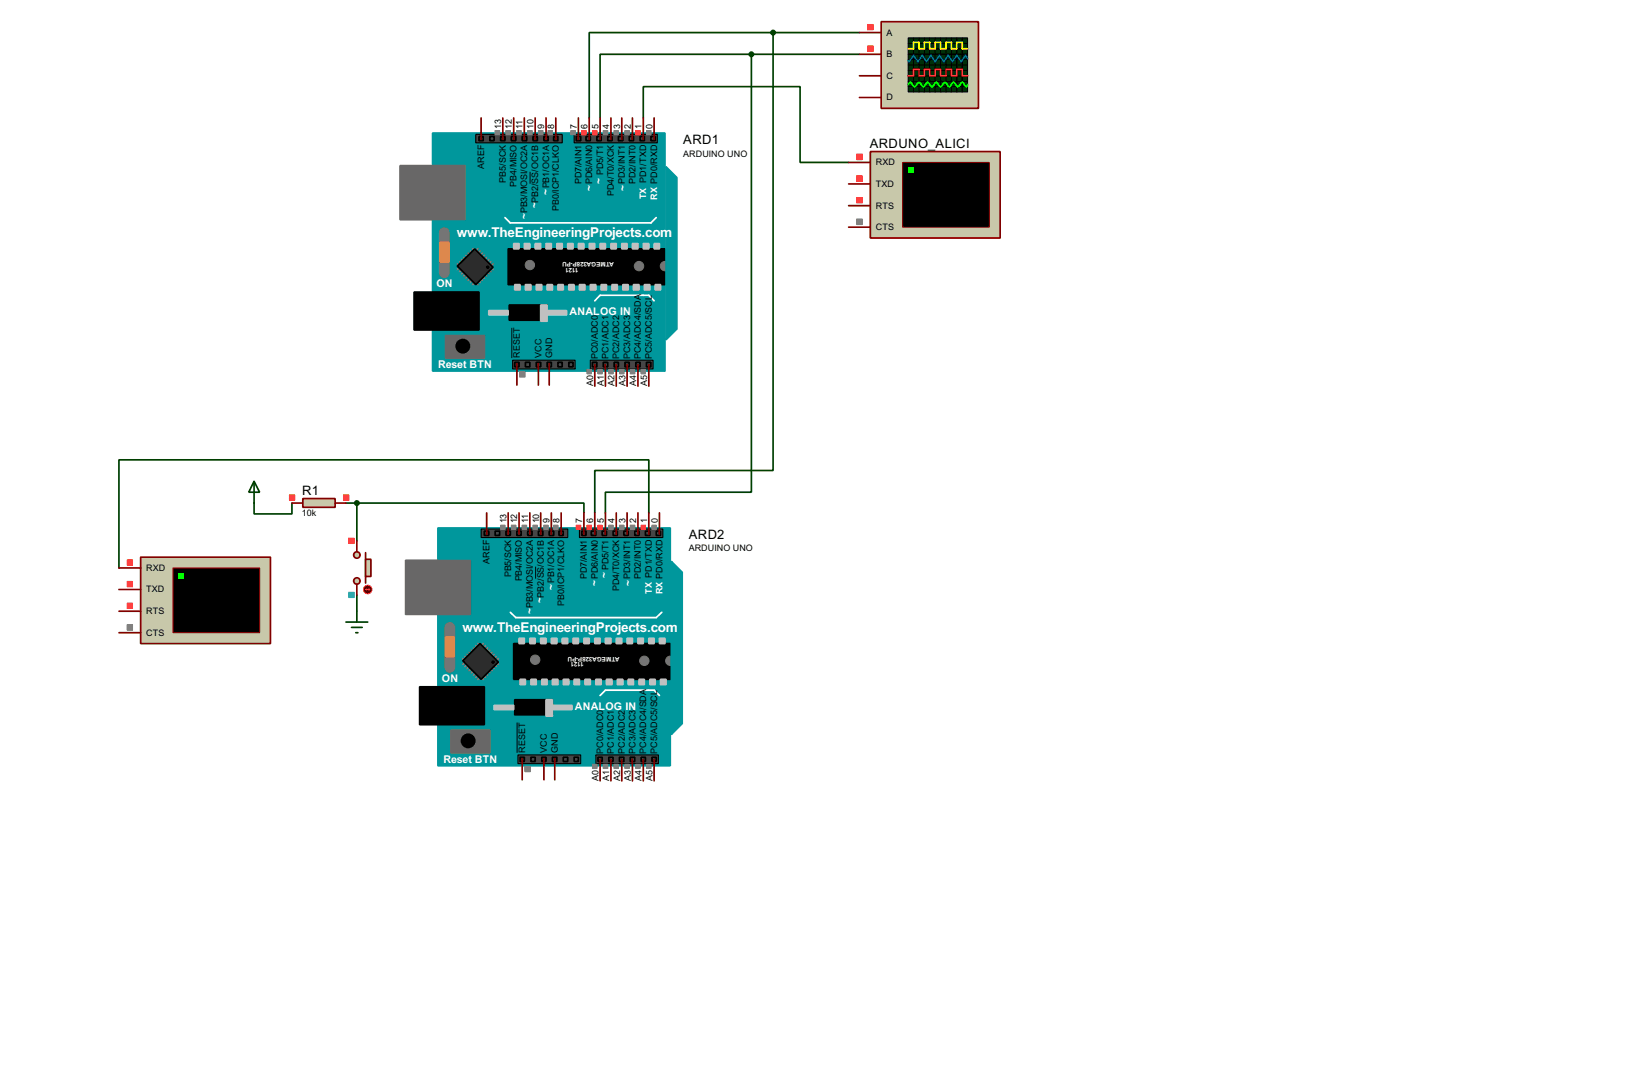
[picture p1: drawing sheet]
<svg xmlns="http://www.w3.org/2000/svg" width="383mm" height="256mm" viewBox="0 0 383 256" stroke-linecap="round" stroke-linejoin="round" font-family="sans-serif">
<g fill="none" stroke="#004000" stroke-width=".4">
<path d="M176.6 12.8h-35.6v14.9M176.6 12.8v102.8h-34.3v4.9M176.6 12.8h25.4M181.7 7.7h-43.2v20M181.7 7.7v102.8h-41.9v10M181.7 7.7h20.3M151.2 27.7v-7.3h36.8v17.8h11.4M59.7 118.2v2.5h8.9v-2.5M81.3 118.2h2.6M83.9 118.2h53.3v2.3M83.9 118.2v8.9M83.9 139.8v3.8"/>
<path d="M152.5 120.5v-12.5h-124.5v25.4"/>
</g>
<path d="M101.7 31.3h54.6v55.9h-54.6z" fill="#00979c" stroke="#00979c" stroke-width=".4"/>
<g fill="#686767" stroke="#686767" stroke-width=".4">
<path d="M94 38.9h15.3v12.7h-15.3z"/>
<path d="M104.7 78.8h9.1v5.3h-9.1z"/>
</g>
<path d="M119.4 58.5h36.9v8.4h-36.9zM97.3 68.6h15.3v8.9h-15.3zM119.7 71.7h8.9v3.5h-8.9z" fill="#000" stroke="#000" stroke-width=".4"/>
<path d="M118.7 51.1l1.2 1.3h33.1l1.2-1.3M139.8 70.7l1.2-1.3h11.5l1.2 1.3" fill="none" stroke="#fff" stroke-width=".4"/>
<g fill="#c0c0c0" stroke="#c0c0c0" stroke-width=".4">
<path d="M120.7 57.2h1.3v1.3h-1.3z"/>
<path d="M123.2 57.2h1.3v1.3h-1.3z"/>
<path d="M125.8 57.2h1.3v1.3h-1.3z"/>
<path d="M128.3 57.2h1.3v1.3h-1.3z"/>
<path d="M130.9 57.2h1.2v1.3h-1.2z"/>
<path d="M133.4 57.2h1.3v1.3h-1.3z"/>
<path d="M135.9 57.2h1.3v1.3h-1.3z"/>
<path d="M138.5 57.2h1.3v1.3h-1.3z"/>
<path d="M141 57.2h1.3v1.3h-1.3z"/>
<path d="M143.6 57.2h1.2v1.3h-1.2z"/>
<path d="M146.1 57.2h1.3v1.3h-1.3z"/>
<path d="M148.6 57.2h1.3v1.3h-1.3z"/>
<path d="M151.2 57.2h1.3v1.3h-1.3z"/>
<path d="M153.7 57.2h1.3v1.3h-1.3z"/>
<path d="M121 66.9h1.2v1.2h-1.2z"/>
<path d="M123.5 66.9h1.3v1.2h-1.3z"/>
<path d="M126 66.9h1.3v1.2h-1.3z"/>
<path d="M128.6 66.9h1.2v1.2h-1.2z"/>
<path d="M131.1 66.9h1.3v1.2h-1.3z"/>
<path d="M133.7 66.9h1.2v1.2h-1.2z"/>
<path d="M136.2 66.9h1.3v1.2h-1.3z"/>
<path d="M138.7 66.9h1.3v1.2h-1.3z"/>
<path d="M141.3 66.9h1.2v1.2h-1.2z"/>
<path d="M143.8 66.9h1.3v1.2h-1.3z"/>
<path d="M146.4 66.9h1.2v1.2h-1.2z"/>
<path d="M148.9 66.9h1.3v1.2h-1.3z"/>
<path d="M151.4 66.9h1.3v1.2h-1.3z"/>
<path d="M154 66.9h1.2v1.2h-1.2z"/>
<path d="M127.1 71.7h1.5v3.8h-1.5z"/>
<path d="M114.9 73h4.5v1h-4.5z"/>
<path d="M128.6 73h4.6v1h-4.6z"/>
</g>
<circle cx="108.7" cy="81.3" r="1.55" fill="#000" stroke="#000" stroke-width=".4"/>
<path d="M104.4 54.7v9.4" fill="none" stroke="#757575" stroke-width="2.6"/>
<path d="M103.4 57h2.1v4.5h-2.1z" fill="#ff8000" stroke="#ff8000" stroke-width=".4"/>
<g fill="none" stroke="#808080" stroke-width=".45">
<path d="M109.5 60l.5 .5M110 59.5l.5 .5M110.5 59l.6 .5M111.1 58.5l.5 .5M112.3 58.5l-.5 .5M112.8 59l-.5 .5M113.3 59.5l-.5 .5M113.8 60l-.5 .5M107.5 62l.5 .5M108 62.8l-.5 .5M108 61.5l.5 .5M108.5 63.3l-.5 .5"/>
<path d="M108.5 61l.5 .5M109 63.8l-.5 .5M109 60.5l.5 .5M109.5 64.3l-.5 .5M110 64.8l-.5 .5M110.5 65.3l-.5 .5M111.1 65.8l-.6 .5M111.6 66.3l-.5 .6M111.8 66.3l.5 .6M112.3 65.8l.5 .5M112.8 65.3l.5 .5M113.3 64.8l.5 .5"/>
<path d="M113.8 64.3l.6 .5M114.4 60.5l-.6 .5M114.4 63.8l.5 .5M114.9 61l-.5 .5M114.9 63.3l.5 .5M115.4 61.5l-.5 .5M115.4 62.8l.5 .5M115.9 62l-.5 .5"/>
</g>
<path d="M107.5 62.5l4.1-4 4.3 4.3-4.1 4.1z" fill-rule="evenodd" fill="#2c2c2c" stroke="#000" stroke-width=".4"/>
<circle cx="114.6" cy="62.8" r=".3" fill="#000" stroke="#000" stroke-width=".23"/>
<path d="M111.8 31.6h20.3v2h-20.3z" fill="#464646" stroke="#000" stroke-width=".25"/>
<circle cx="150.1" cy="62.5" r="1.1" fill="#757575" stroke="#757575" stroke-width=".23"/>
<g fill="#464646" stroke="#000" stroke-width=".4">
<path d="M112.6 32.1h1v1h-1z"/>
<path d="M117.7 32.1h1v1h-1z"/>
<path d="M120.2 32.1h1v1h-1z"/>
<path d="M122.7 32.1h1.1v1h-1.1z"/>
<path d="M125.3 32.1h1v1h-1z"/>
<path d="M127.8 32.1h1v1h-1z"/>
<path d="M115.1 32.1h1v1h-1z"/>
<path d="M130.1 32.1h1v1h-1z"/>
</g>
<g fill="#757575" stroke="#757575" stroke-width=".23">
<circle cx="124.5" cy="62.3" r="1.1"/>
<circle cx="156.2" cy="62.5" r="1.1"/>
</g>
<path d="M156.5 39.2l2.6 2.5v35.6l-2.6 2.5z" fill-rule="evenodd" fill="#00979c" stroke="#00979c" stroke-width=".4"/>
<g fill="#464646" stroke="#000" stroke-width=".25">
<path d="M120.5 84.6h14.7v2.1h-14.7z"/>
<path d="M134.9 31.6h19.6v2h-19.6z"/>
<path d="M138.7 84.6h14.8v2.1h-14.8z"/>
</g>
<g fill="#464646" stroke="#000" stroke-width=".4">
<path d="M123.5 85.1h1v1.1h-1z"/>
<path d="M128.6 85.1h1v1.1h-1z"/>
<path d="M133.7 85.1h1v1.1h-1z"/>
<path d="M131.1 85.1h1v1.1h-1z"/>
<path d="M126 85.1h1.1v1.1h-1.1z"/>
<path d="M121 85.1h1v1.1h-1z"/>
<path d="M135.4 32.1h1.1v1h-1.1z"/>
<path d="M137.7 32.1h1v1h-1z"/>
<path d="M140.3 32.1h1v1h-1z"/>
<path d="M142.8 32.1h1v1h-1z"/>
<path d="M145.3 32.1h1.1v1h-1.1z"/>
<path d="M147.9 32.1h1v1h-1z"/>
<path d="M150.4 32.1h1v1h-1z"/>
<path d="M153 32.1h1v1h-1z"/>
<path d="M139.2 85.1h1.1v1.1h-1.1z"/>
<path d="M141.8 85.1h1v1.1h-1z"/>
<path d="M144.3 85.1h1v1.1h-1z"/>
<path d="M146.9 85.1h1v1.1h-1z"/>
<path d="M149.4 85.1h1v1.1h-1z"/>
<path d="M151.9 85.1h1.1v1.1h-1.1z"/>
</g>
<g fill="none" stroke="#800000" stroke-width=".4">
<path d="M113.1 27.7v5.1M118.2 27.7v5.1M120.7 27.7v5.1M123.2 27.7v5.1M125.8 27.7v5.1M128.3 27.7v5.1M130.6 27.7v5.1M135.9 27.7v5.1M138.5 27.7v5.1M141 27.7v5.1M143.6 27.7v5.1M146.1 27.7v5.1"/>
<path d="M148.6 27.7v5.1M151.2 27.7v5.1M153.7 27.7v5.1M121.5 85.4v5.1M126.5 85.4v5.1M129.1 85.4v5.1M139.8 85.7v5M142.3 85.7v5M144.8 85.7v5M147.4 85.7v5M149.9 85.7v5M152.5 85.7v5"/>
</g>
<path d="M124.6 40.4v2.8M120.3 77v7.1" fill="none" stroke="#000" stroke-width=".23"/>
<g fill="none" stroke="#808080" stroke-width=".23">
<path d="M116.4 30.7h1M116.4 30.8h1M116.4 30.9h1M116.4 31h1M116.4 31.1h1M116.4 31.2h1M116.4 31.3h1M116.4 31.4h1M116.4 31.5h1M116.4 31.6h1M116.4 31.7h1M118.9 30.7h1"/>
<path d="M118.9 30.8h1M118.9 30.9h1M118.9 31h1M118.9 31.1h1M118.9 31.2h1M118.9 31.3h1M118.9 31.4h1M118.9 31.5h1M118.9 31.6h1M118.9 31.7h1M121.5 30.7h1M121.5 30.8h1"/>
<path d="M121.5 30.9h1M121.5 31h1M121.5 31.1h1M121.5 31.2h1M121.5 31.3h1M121.5 31.4h1M121.5 31.5h1M121.5 31.6h1M121.5 31.7h1M124 30.7h1M124 30.8h1M124 30.9h1"/>
<path d="M124 31h1M124 31.1h1M124 31.2h1M124 31.3h1M124 31.4h1M124 31.5h1M124 31.6h1M124 31.7h1M126.5 30.7h1.1M126.5 30.8h1.1M126.5 30.9h1.1M126.5 31h1.1"/>
<path d="M126.5 31.1h1.1M126.5 31.2h1.1M126.5 31.3h1.1M126.5 31.4h1.1M126.5 31.5h1.1M126.5 31.6h1.1M126.5 31.7h1.1M128.8 30.7h1M128.8 30.8h1M128.8 30.9h1M128.8 31h1M128.8 31.1h1"/>
<path d="M128.8 31.2h1M128.8 31.3h1M128.8 31.4h1M128.8 31.5h1M128.8 31.6h1M128.8 31.7h1M134.2 30.7h1M134.2 30.8h1M134.2 30.9h1M134.2 31h1M134.2 31.1h1M134.2 31.2h1"/>
<path d="M134.2 31.3h1M134.2 31.4h1M134.2 31.5h1M134.2 31.6h1M134.2 31.7h1M141.8 30.7h1M141.8 30.8h1M141.8 30.9h1M141.8 31h1M141.8 31.1h1M141.8 31.2h1M141.8 31.3h1"/>
<path d="M141.8 31.4h1M141.8 31.5h1M141.8 31.6h1M141.8 31.7h1M144.3 30.7h1M144.3 30.8h1M144.3 30.9h1M144.3 31h1M144.3 31.1h1M144.3 31.2h1M144.3 31.3h1M144.3 31.4h1"/>
<path d="M144.3 31.5h1M144.3 31.6h1M144.3 31.7h1M146.9 30.7h1M146.9 30.8h1M146.9 30.9h1M146.9 31h1M146.9 31.1h1M146.9 31.2h1M146.9 31.3h1M146.9 31.4h1M146.9 31.5h1"/>
<path d="M146.9 31.6h1M146.9 31.7h1M151.9 30.7h1.1M151.9 30.8h1.1M151.9 30.9h1.1M151.9 31h1.1M151.9 31.1h1.1M151.9 31.2h1.1M151.9 31.3h1.1M151.9 31.4h1.1M151.9 31.5h1.1M151.9 31.6h1.1"/>
<path d="M151.9 31.7h1.1M122.1 87.3h1.3M122.1 87.4h1.3M122.1 87.5h1.3M122.1 87.6h1.3M122.1 87.7h1.3M122.1 87.8h1.3M122.1 87.9h1.3M122.1 88h1.3M122.1 88.1h1.3M122.1 88.2h1.3M122.1 88.3h1.3"/>
<path d="M122.1 88.4h1.3M122.1 88.5h1.3M138 86.8h1M138 86.9h1M138 87h1M138 87.1h1M138 87.2h1M138 87.3h1M138 87.4h1M138 87.5h1M138 87.6h1M138 87.7h1"/>
<path d="M138 87.8h1M140.5 86.8h1M140.5 86.9h1M140.5 87h1M140.5 87.1h1M140.5 87.2h1M140.5 87.3h1M140.5 87.4h1M140.5 87.5h1M140.5 87.6h1M140.5 87.7h1M140.5 87.8h1"/>
<path d="M143.1 86.8h1M143.1 86.9h1M143.1 87h1M143.1 87.1h1M143.1 87.2h1M143.1 87.3h1M143.1 87.4h1M143.1 87.5h1M143.1 87.6h1M143.1 87.7h1M143.1 87.8h1M145.6 86.8h1"/>
<path d="M145.6 86.9h1M145.6 87h1M145.6 87.1h1M145.6 87.2h1M145.6 87.3h1M145.6 87.4h1M145.6 87.5h1M145.6 87.6h1M145.6 87.7h1M145.6 87.8h1M148.1 86.8h1.1M148.1 86.9h1.1"/>
<path d="M148.1 87h1.1M148.1 87.1h1.1M148.1 87.2h1.1M148.1 87.3h1.1M148.1 87.4h1.1M148.1 87.5h1.1M148.1 87.6h1.1M148.1 87.7h1.1M148.1 87.8h1.1M150.7 86.8h1M150.7 86.9h1M150.7 87h1"/>
<path d="M150.7 87.1h1M150.7 87.2h1M150.7 87.3h1M150.7 87.4h1M150.7 87.5h1M150.7 87.6h1M150.7 87.7h1M150.7 87.8h1"/>
</g>
<g fill="none" stroke="#ff4040" stroke-width=".23">
<path d="M136.7 30.7h1M136.7 30.8h1M136.7 30.9h1M136.7 31h1M136.7 31.1h1M136.7 31.2h1M136.7 31.3h1M136.7 31.4h1M136.7 31.5h1M136.7 31.6h1M136.7 31.7h1M139.2 30.7h1.1"/>
<path d="M139.2 30.8h1.1M139.2 30.9h1.1M139.2 31h1.1M139.2 31.1h1.1M139.2 31.2h1.1M139.2 31.3h1.1M139.2 31.4h1.1M139.2 31.5h1.1M139.2 31.6h1.1M139.2 31.7h1.1M149.4 30.7h1M149.4 30.8h1"/>
<path d="M149.4 30.9h1M149.4 31h1M149.4 31.1h1M149.4 31.2h1M149.4 31.3h1M149.4 31.4h1M149.4 31.5h1M149.4 31.6h1M149.4 31.7h1"/>
</g>
<path d="M207.1 5.1h22.8v20.4h-22.8z" fill="#c8c8aa" stroke="#800000" stroke-width=".4"/>
<path d="M213.4 8.9h14v12.7h-14z" fill="#003000" stroke="#000" stroke-width=".25"/>
<g fill="none" stroke="#000" stroke-width=".23">
<path d="M213.4 12.8h14M213.4 10.2h14M213.4 11.5h14M213.4 14h14M213.4 16.6h14M213.4 17.8h14M213.4 19.1h14M213.4 15.3h14M214.7 8.9v12.7M216 8.9v12.7M217.2 8.9v12.7M218.5 8.9v12.7"/>
<path d="M219.8 8.9v12.7M221 8.9v12.7M222.3 8.9v12.7M223.6 8.9v12.7M224.8 8.9v12.7M226.1 8.9v12.7M213.4 20.4h14"/>
</g>
<path d="M213.4 11.5h1.3v-1.5h1.3v1.5h1.2v-1.5h1.3v1.5h1.3v-1.5h1.2v1.5h1.3v-1.5h1.3v1.5h1.2v-1.5h1.3v1.5h1.3" fill="none" stroke="#ff0" stroke-width=".4"/>
<path d="M213.4 17.8h1.3v-1.5h1.3v1.5h1.2v-1.5h1.3v1.5h1.3v-1.5h1.2v1.5h1.3v-1.5h1.3v1.5h1.2v-1.5h1.3v1.5h1.3" fill="none" stroke="#f00" stroke-width=".4"/>
<path d="M227.4 13.8l-.5-.8-1 1.5-1.1-1.5-1 1.5-1-1.5-1 1.5-1-1.5-1 1.5-1.1-1.5-1 1.5-1-1.5-1 1.5-1-1.5-1 1.5-.3-.2" fill="none" stroke="#00f" stroke-width=".4"/>
<path d="M213.4 19.9l.5-.5 1 1 .5-.5a.54 .54 0 0 1 .8-.4l.2 .2a.58 .58 0 0 0 .6 .7 .58 .58 0 0 0 .5-.7l.5-.3 .5 .5a.54 .54 0 0 0 .7 .3l.8-.8 1 1 .5-.5a.54 .54 0 0 1 .8-.4l.8 .9 1-1 .7 .8a.6 .6 0 0 0 .9-.5l.4-.3 1 1 .3-.5" fill="none" stroke="#0f0" stroke-width=".4"/>
<path d="M202 7.7h5.1M202 12.8h5.1M202 17.8h5.1M202 22.9h5.1" fill="none" stroke="#800000" stroke-width=".4"/>
<g fill="none" stroke="#ff4040" stroke-width=".23">
<path d="M203.9 5.8h1.3M203.9 5.9h1.3M203.9 6h1.3M203.9 6.1h1.3M203.9 6.2h1.3M203.9 6.3h1.3M203.9 6.4h1.3M203.9 6.5h1.3M203.9 6.6h1.3M203.9 6.7h1.3M203.9 6.8h1.3M203.9 6.9h1.3"/>
<path d="M203.9 7h1.3M203.9 10.8h1.3M203.9 10.9h1.3M203.9 11h1.3M203.9 11.1h1.3M203.9 11.2h1.3M203.9 11.3h1.3M203.9 11.4h1.3M203.9 11.5h1.3M203.9 11.6h1.3M203.9 11.7h1.3M203.9 11.8h1.3"/>
<path d="M203.9 11.9h1.3M203.9 12h1.3M203.9 12.1h1.3"/>
</g>
<path d="M204.5 35.6h30.5v20.3h-30.5z" fill="#c8c8aa" stroke="#800000" stroke-width=".4"/>
<path d="M212.1 38.2h20.4v15.2h-20.4z" fill="#000" stroke="#800000" stroke-width=".25"/>
<path d="M213.4 39.4h1.3v1.3h-1.3z" fill="#0f0"/>
<path d="M199.4 38.2h5.1M199.4 48.3h5.1M199.4 43.2h5.1M199.4 53.4h5.1" fill="none" stroke="#800000" stroke-width=".4"/>
<g fill="none" stroke="#ff4040" stroke-width=".23">
<path d="M201.3 36.2h1.3M201.3 36.3h1.3M201.3 36.4h1.3M201.3 36.5h1.3M201.3 36.6h1.3M201.3 36.7h1.3M201.3 36.8h1.3M201.3 36.9h1.3M201.3 37h1.3M201.3 37.1h1.3M201.3 37.2h1.3M201.3 37.3h1.3"/>
<path d="M201.3 37.4h1.3M201.3 37.5h1.3M201.3 46.4h1.3M201.3 46.5h1.3M201.3 46.6h1.3M201.3 46.7h1.3M201.3 46.8h1.3M201.3 46.9h1.3M201.3 47h1.3M201.3 47.1h1.3M201.3 47.2h1.3M201.3 47.3h1.3"/>
<path d="M201.3 47.4h1.3M201.3 47.5h1.3M201.3 47.6h1.3M201.3 47.7h1.3M201.3 41.3h1.3M201.3 41.4h1.3M201.3 41.5h1.3M201.3 41.6h1.3M201.3 41.7h1.3M201.3 41.8h1.3M201.3 41.9h1.3M201.3 42h1.3"/>
<path d="M201.3 42.1h1.3M201.3 42.2h1.3M201.3 42.3h1.3M201.3 42.4h1.3M201.3 42.5h1.3M201.3 42.6h1.3"/>
</g>
<g fill="none" stroke="#808080" stroke-width=".23">
<path d="M201.3 51.5h1.3M201.3 51.6h1.3M201.3 51.7h1.3M201.3 51.8h1.3M201.3 51.9h1.3M201.3 52h1.3M201.3 52.1h1.3M201.3 52.2h1.3M201.3 52.3h1.3M201.3 52.4h1.3M201.3 52.5h1.3M201.3 52.6h1.3"/>
<path d="M201.3 52.7h1.3M201.3 52.8h1.3"/>
</g>
<path d="M102.9 124h54.6v55.9h-54.6z" fill="#00979c" stroke="#00979c" stroke-width=".4"/>
<g fill="#686767" stroke="#686767" stroke-width=".4">
<path d="M95.3 131.6h15.2v12.7h-15.2z"/>
<path d="M106 171.5h9.1v5.3h-9.1z"/>
</g>
<path d="M120.7 151.2h36.8v8.4h-36.8zM98.6 161.3h15.2v8.9h-15.2zM121 164.4h8.8v3.5h-8.8z" fill="#000" stroke="#000" stroke-width=".4"/>
<path d="M119.9 143.8l1.3 1.3h33l1.3-1.3M141 163.4l1.3-1.3h11.4l1.3 1.3" fill="none" stroke="#fff" stroke-width=".4"/>
<g fill="#c0c0c0" stroke="#c0c0c0" stroke-width=".4">
<path d="M122 149.9h1.2v1.3h-1.2z"/>
<path d="M124.5 149.9h1.3v1.3h-1.3z"/>
<path d="M127.1 149.9h1.2v1.3h-1.2z"/>
<path d="M129.6 149.9h1.3v1.3h-1.3z"/>
<path d="M132.1 149.9h1.3v1.3h-1.3z"/>
<path d="M134.7 149.9h1.2v1.3h-1.2z"/>
<path d="M137.2 149.9h1.3v1.3h-1.3z"/>
<path d="M139.8 149.9h1.2v1.3h-1.2z"/>
<path d="M142.3 149.9h1.3v1.3h-1.3z"/>
<path d="M144.8 149.9h1.3v1.3h-1.3z"/>
<path d="M147.4 149.9h1.2v1.3h-1.2z"/>
<path d="M149.9 149.9h1.3v1.3h-1.3z"/>
<path d="M152.5 149.9h1.2v1.3h-1.2z"/>
<path d="M155 149.9h1.3v1.3h-1.3z"/>
<path d="M122.2 159.6h1.3v1.2h-1.3z"/>
<path d="M124.8 159.6h1.2v1.2h-1.2z"/>
<path d="M127.3 159.6h1.3v1.2h-1.3z"/>
<path d="M129.8 159.6h1.3v1.2h-1.3z"/>
<path d="M132.4 159.6h1.3v1.2h-1.3z"/>
<path d="M134.9 159.6h1.3v1.2h-1.3z"/>
<path d="M137.5 159.6h1.2v1.2h-1.2z"/>
<path d="M140 159.6h1.3v1.2h-1.3z"/>
<path d="M142.5 159.6h1.3v1.2h-1.3z"/>
<path d="M145.1 159.6h1.3v1.2h-1.3z"/>
<path d="M147.6 159.6h1.3v1.2h-1.3z"/>
<path d="M150.2 159.6h1.2v1.2h-1.2z"/>
<path d="M152.7 159.6h1.3v1.2h-1.3z"/>
<path d="M155.2 159.6h1.3v1.2h-1.3z"/>
<path d="M128.3 164.4h1.5v3.8h-1.5z"/>
<path d="M116.1 165.7h4.6v1h-4.6z"/>
<path d="M129.8 165.7h4.6v1h-4.6z"/>
</g>
<circle cx="110" cy="174" r="1.55" fill="#000" stroke="#000" stroke-width=".4"/>
<path d="M105.7 147.4v9.4" fill="none" stroke="#757575" stroke-width="2.6"/>
<path d="M104.7 149.7h2v4.5h-2z" fill="#ff8000" stroke="#ff8000" stroke-width=".4"/>
<g fill="none" stroke="#808080" stroke-width=".45">
<path d="M108.8 154.7l.5 .5M109.3 155.5l-.5 .5M109.3 154.2l.5 .5M109.8 156l-.5 .5M109.8 153.7l.5 .5M110.3 156.5l-.5 .5M110.3 153.2l.5 .5M110.8 157l-.5 .5M110.8 152.7l.5 .5M111.3 157.5l-.5 .5M111.3 152.2l.5 .5M111.8 158l-.5 .6"/>
<path d="M111.8 151.7l.5 .5M112.3 158.6l-.5 .5M112.3 151.2l.5 .5M112.8 159.1l-.5 .5M113.1 159.1l.5 .5M113.6 151.2l-.5 .5M113.6 158.6l.5 .5M114.1 151.7l-.5 .5M114.1 158l.5 .6M114.6 152.2l-.5 .5M114.6 157.5l.5 .5M115.1 152.7l-.5 .5"/>
<path d="M115.1 157l.5 .5M115.6 153.2l-.5 .5M115.6 156.5l.5 .5M116.1 153.7l-.5 .5M116.1 156l.5 .5M116.6 154.2l-.5 .5M116.6 155.5l.5 .5M117.1 154.7l-.5 .5"/>
</g>
<path d="M108.8 155.2l4-4 4.3 4.3-4 4.1z" fill-rule="evenodd" fill="#2c2c2c" stroke="#000" stroke-width=".4"/>
<circle cx="115.8" cy="155.5" r=".3" fill="#000" stroke="#000" stroke-width=".23"/>
<path d="M113.1 124.3h20.3v2h-20.3z" fill="#464646" stroke="#000" stroke-width=".25"/>
<circle cx="151.4" cy="155.2" r="1.1" fill="#757575" stroke="#757575" stroke-width=".23"/>
<g fill="#464646" stroke="#000" stroke-width=".4">
<path d="M113.8 124.8h1.1v1h-1.1z"/>
<path d="M118.9 124.8h1v1h-1z"/>
<path d="M121.5 124.8h1v1h-1z"/>
<path d="M124 124.8h1v1h-1z"/>
<path d="M126.5 124.8h1.1v1h-1.1z"/>
<path d="M129.1 124.8h1v1h-1z"/>
<path d="M116.4 124.8h1v1h-1z"/>
<path d="M131.4 124.8h1v1h-1z"/>
</g>
<g fill="#757575" stroke="#757575" stroke-width=".23">
<circle cx="125.7" cy="155" r="1.1"/>
<circle cx="157.5" cy="155.2" r="1.1"/>
</g>
<path d="M157.8 131.9l2.5 2.5v35.6l-2.5 2.5z" fill-rule="evenodd" fill="#00979c" stroke="#00979c" stroke-width=".4"/>
<g fill="#464646" stroke="#000" stroke-width=".25">
<path d="M121.7 177.3h14.8v2.1h-14.8z"/>
<path d="M136.2 124.3h19.6v2h-19.6z"/>
<path d="M140 177.3h14.7v2.1h-14.7z"/>
</g>
<g fill="#464646" stroke="#000" stroke-width=".4">
<path d="M124.8 177.9h1v1h-1z"/>
<path d="M129.8 177.9h1.1v1h-1.1z"/>
<path d="M134.9 177.9h1v1h-1z"/>
<path d="M132.4 177.9h1v1h-1z"/>
<path d="M127.3 177.9h1v1h-1z"/>
<path d="M122.2 177.9h1v1h-1z"/>
<path d="M136.7 124.8h1v1h-1z"/>
<path d="M139 124.8h1v1h-1z"/>
<path d="M141.5 124.8h1v1h-1z"/>
<path d="M144.1 124.8h1v1h-1z"/>
<path d="M146.6 124.8h1v1h-1z"/>
<path d="M149.2 124.8h1v1h-1z"/>
<path d="M151.7 124.8h1v1h-1z"/>
<path d="M154.2 124.8h1v1h-1z"/>
<path d="M140.5 177.9h1v1h-1z"/>
<path d="M143.1 177.9h1v1h-1z"/>
<path d="M145.6 177.9h1v1h-1z"/>
<path d="M148.1 177.9h1.1v1h-1.1z"/>
<path d="M150.7 177.9h1v1h-1z"/>
<path d="M153.2 177.9h1v1h-1z"/>
</g>
<g fill="none" stroke="#800000" stroke-width=".4">
<path d="M114.4 120.5v5M119.4 120.5v5M122 120.5v5M124.5 120.5v5M127.1 120.5v5M129.6 120.5v5M131.9 120.5v5M137.2 120.5v5M139.8 120.5v5M142.3 120.5v5M144.8 120.5v5M147.4 120.5v5"/>
<path d="M149.9 120.5v5M152.5 120.5v5M155 120.5v5M122.7 178.1v5.1M127.8 178.1v5.1M130.4 178.1v5.1M141 178.4v5M143.6 178.4v5M146.1 178.4v5M148.6 178.4v5M151.2 178.4v5M153.7 178.4v5"/>
</g>
<path d="M125.9 133.1v2.8M121.5 169.7v7.1" fill="none" stroke="#000" stroke-width=".23"/>
<g fill="none" stroke="#808080" stroke-width=".23">
<path d="M117.7 123.4h1M117.7 123.5h1M117.7 123.6h1M117.7 123.7h1M117.7 123.8h1M117.7 123.9h1M117.7 124h1M117.7 124.1h1M117.7 124.2h1M117.7 124.3h1M117.7 124.4h1M120.2 123.4h1"/>
<path d="M120.2 123.5h1M120.2 123.6h1M120.2 123.7h1M120.2 123.8h1M120.2 123.9h1M120.2 124h1M120.2 124.1h1M120.2 124.2h1M120.2 124.3h1M120.2 124.4h1M122.7 123.4h1.1M122.7 123.5h1.1"/>
<path d="M122.7 123.6h1.1M122.7 123.7h1.1M122.7 123.8h1.1M122.7 123.9h1.1M122.7 124h1.1M122.7 124.1h1.1M122.7 124.2h1.1M122.7 124.3h1.1M122.7 124.4h1.1M125.3 123.4h1M125.3 123.5h1M125.3 123.6h1"/>
<path d="M125.3 123.7h1M125.3 123.8h1M125.3 123.9h1M125.3 124h1M125.3 124.1h1M125.3 124.2h1M125.3 124.3h1M125.3 124.4h1M127.8 123.4h1M127.8 123.5h1M127.8 123.6h1M127.8 123.7h1"/>
<path d="M127.8 123.8h1M127.8 123.9h1M127.8 124h1M127.8 124.1h1M127.8 124.2h1M127.8 124.3h1M127.8 124.4h1M130.1 123.4h1M130.1 123.5h1M130.1 123.6h1M130.1 123.7h1M130.1 123.8h1"/>
<path d="M130.1 123.9h1M130.1 124h1M130.1 124.1h1M130.1 124.2h1M130.1 124.3h1M130.1 124.4h1M143.1 123.4h1M143.1 123.5h1M143.1 123.6h1M143.1 123.7h1M143.1 123.8h1M143.1 123.9h1"/>
<path d="M143.1 124h1M143.1 124.1h1M143.1 124.2h1M143.1 124.3h1M143.1 124.4h1M145.6 123.4h1M145.6 123.5h1M145.6 123.6h1M145.6 123.7h1M145.6 123.8h1M145.6 123.9h1M145.6 124h1"/>
<path d="M145.6 124.1h1M145.6 124.2h1M145.6 124.3h1M145.6 124.4h1M148.1 123.4h1.1M148.1 123.5h1.1M148.1 123.6h1.1M148.1 123.7h1.1M148.1 123.8h1.1M148.1 123.9h1.1M148.1 124h1.1M148.1 124.1h1.1"/>
<path d="M148.1 124.2h1.1M148.1 124.3h1.1M148.1 124.4h1.1M153.2 123.4h1M153.2 123.5h1M153.2 123.6h1M153.2 123.7h1M153.2 123.8h1M153.2 123.9h1M153.2 124h1M153.2 124.1h1M153.2 124.2h1"/>
<path d="M153.2 124.3h1M153.2 124.4h1M139.2 179.5h1.1M139.2 179.6h1.1M139.2 179.7h1.1M139.2 179.8h1.1M139.2 179.9h1.1M141.8 179.5h1M141.8 179.6h1M141.8 179.7h1M141.8 179.8h1M141.8 179.9h1"/>
<path d="M144.3 179.5h1M144.3 179.6h1M144.3 179.7h1M144.3 179.8h1M144.3 179.9h1M146.9 179.5h1M146.9 179.6h1M146.9 179.7h1M146.9 179.8h1M146.9 179.9h1M149.4 179.5h1M149.4 179.6h1"/>
<path d="M149.4 179.7h1M149.4 179.8h1M149.4 179.9h1M151.9 179.5h1.1M151.9 179.6h1.1M151.9 179.7h1.1M151.9 179.8h1.1M151.9 179.9h1.1M123.4 180h1.2M123.4 180.1h1.2M123.4 180.2h1.2M123.4 180.3h1.2"/>
<path d="M123.4 180.4h1.2M123.4 180.5h1.2M123.4 180.6h1.2M123.4 180.7h1.2M123.4 180.8h1.2M123.4 180.9h1.2M123.4 181h1.2M123.4 181.1h1.2M123.4 181.2h1.2M123.4 181.3h1.2M139.2 180h1.1M139.2 180.1h1.1"/>
<path d="M139.2 180.2h1.1M139.2 180.3h1.1M139.2 180.4h1.1M139.2 180.5h1.1M141.8 180h1M141.8 180.1h1M141.8 180.2h1M141.8 180.3h1M141.8 180.4h1M141.8 180.5h1M144.3 180h1M144.3 180.1h1"/>
<path d="M144.3 180.2h1M144.3 180.3h1M144.3 180.4h1M144.3 180.5h1M146.9 180h1M146.9 180.1h1M146.9 180.2h1M146.9 180.3h1M146.9 180.4h1M146.9 180.5h1M149.4 180h1M149.4 180.1h1"/>
<path d="M149.4 180.2h1M149.4 180.3h1M149.4 180.4h1M149.4 180.5h1M151.9 180h1.1M151.9 180.1h1.1M151.9 180.2h1.1M151.9 180.3h1.1M151.9 180.4h1.1M151.9 180.5h1.1"/>
</g>
<g fill="none" stroke="#ff4040" stroke-width=".23">
<path d="M135.4 123.4h1.1M135.4 123.5h1.1M135.4 123.6h1.1M135.4 123.7h1.1M135.4 123.8h1.1M135.4 123.9h1.1M135.4 124h1.1M135.4 124.1h1.1M135.4 124.2h1.1M135.4 124.3h1.1M135.4 124.4h1.1M138 123.4h1"/>
<path d="M138 123.5h1M138 123.6h1M138 123.7h1M138 123.8h1M138 123.9h1M138 124h1M138 124.1h1M138 124.2h1M138 124.3h1M138 124.4h1M140.5 123.4h1M140.5 123.5h1"/>
<path d="M140.5 123.6h1M140.5 123.7h1M140.5 123.8h1M140.5 123.9h1M140.5 124h1M140.5 124.1h1M140.5 124.2h1M140.5 124.3h1M140.5 124.4h1M150.7 123.4h1M150.7 123.5h1M150.7 123.6h1"/>
<path d="M150.7 123.7h1M150.7 123.8h1M150.7 123.9h1M150.7 124h1M150.7 124.1h1M150.7 124.2h1M150.7 124.3h1M150.7 124.4h1"/>
</g>
<path d="M33.1 130.9h30.5v20.3h-30.5z" fill="#c8c8aa" stroke="#800000" stroke-width=".4"/>
<path d="M40.7 133.4h20.3v15.2h-20.3z" fill="#000" stroke="#800000" stroke-width=".25"/>
<path d="M42 134.7h1.2v1.2h-1.2z" fill="#0f0"/>
<path d="M28 133.4h5.1M28 138.5h5.1M28 143.6h5.1M28 148.6h5.1" fill="none" stroke="#800000" stroke-width=".4"/>
<g fill="none" stroke="#ff4040" stroke-width=".23">
<path d="M29.9 131.5h1.3M29.9 131.6h1.3M29.9 131.7h1.3M29.9 131.8h1.3M29.9 131.9h1.3M29.9 132h1.3M29.9 132.1h1.3M29.9 132.2h1.3M29.9 132.3h1.3M29.9 132.4h1.3M29.9 132.5h1.3M29.9 132.6h1.3"/>
<path d="M29.9 132.7h1.3M29.9 132.8h1.3M29.9 136.6h1.3M29.9 136.7h1.3M29.9 136.8h1.3M29.9 136.9h1.3M29.9 137h1.3M29.9 137.1h1.3M29.9 137.2h1.3M29.9 137.3h1.3M29.9 137.4h1.3M29.9 137.5h1.3"/>
<path d="M29.9 137.6h1.3M29.9 137.7h1.3M29.9 137.8h1.3M29.9 141.7h1.3M29.9 141.8h1.3M29.9 141.9h1.3M29.9 142h1.3M29.9 142.1h1.3M29.9 142.2h1.3M29.9 142.3h1.3M29.9 142.4h1.3M29.9 142.5h1.3"/>
<path d="M29.9 142.6h1.3M29.9 142.7h1.3M29.9 142.8h1.3M29.9 142.9h1.3"/>
</g>
<g fill="none" stroke="#808080" stroke-width=".23">
<path d="M29.9 146.7h1.3M29.9 146.8h1.3M29.9 146.9h1.3M29.9 147h1.3M29.9 147.1h1.3M29.9 147.2h1.3M29.9 147.3h1.3M29.9 147.4h1.3M29.9 147.5h1.3M29.9 147.6h1.3M29.9 147.7h1.3M29.9 147.8h1.3"/>
<path d="M29.9 147.9h1.3M29.9 148h1.3"/>
</g>
<g fill="#004000" stroke="#004000" stroke-width=".4">
<circle cx="176.5" cy="12.8" r=".5"/>
<circle cx="181.6" cy="7.7" r=".5"/>
</g>
<path d="M71.2 117.1h7.6v2.1h-7.6z" fill="#c8c8aa" stroke="#800000" stroke-width=".4"/>
<path d="M68.6 118.2h2.6M78.8 118.2h2.5" fill="none" stroke="#800000" stroke-width=".4"/>
<g fill="none" stroke="#ff4040" stroke-width=".23">
<path d="M68 116.3h1.3M68 116.4h1.3M68 116.5h1.3M68 116.6h1.3M68 116.7h1.3M68 116.8h1.3M68 116.9h1.3M68 117h1.3M68 117.1h1.3M68 117.2h1.3M68 117.3h1.3M68 117.4h1.3"/>
<path d="M68 117.5h1.3M80.7 116.3h1.3M80.7 116.4h1.3M80.7 116.5h1.3M80.7 116.6h1.3M80.7 116.7h1.3M80.7 116.8h1.3M80.7 116.9h1.3M80.7 117h1.3M80.7 117.1h1.3M80.7 117.2h1.3M80.7 117.3h1.3"/>
<path d="M80.7 117.4h1.3M80.7 117.5h1.3"/>
</g>
<g fill="#c8c8aa" stroke="#800000" stroke-width=".4">
<circle cx="83.8" cy="136.5" r=".75"/>
<circle cx="83.8" cy="130.4" r=".75"/>
</g>
<path d="M85.9 129.8v7.2" fill="none" stroke="#800000" stroke-width=".4"/>
<path d="M85.9 131.4h1.3v4h-1.3z" fill="#c8c8aa" stroke="#800000" stroke-width=".4"/>
<path d="M83.9 127.1v2.5M83.9 137.2v2.6" fill="none" stroke="#800000" stroke-width=".4"/>
<circle cx="86.4" cy="138.5" r="1" fill="#400000" stroke="#f00" stroke-width=".23"/>
<path d="M85.9 138.5h1M85.9 138.5l.3 .2M86.2 138.2l-.3 .3M86.7 138.2l.2 .3M86.9 138.5l-.2 .2" fill="none" stroke="#f00" stroke-width=".23"/>
<g fill="none" stroke="#ff4040" stroke-width=".23">
<path d="M82 126.4h1.2M82 126.5h1.2M82 126.6h1.2M82 126.7h1.2M82 126.8h1.2M82 126.9h1.2M82 127h1.2M82 127.1h1.2M82 127.2h1.2M82 127.3h1.2M82 127.4h1.2M82 127.5h1.2"/>
<path d="M82 127.6h1.2M82 127.7h1.2"/>
</g>
<g fill="none" stroke="#4040ff" stroke-width=".23">
<path d="M82 139.1h1.2M82 139.2h1.2M82 139.3h1.2M82 139.4h1.2M82 139.5h1.2M82 139.6h1.2M82 139.7h1.2M82 139.8h1.2M82 139.9h1.2M82 140h1.2M82 140.1h1.2M82 140.2h1.2"/>
<path d="M82 140.3h1.2M82 140.4h1.2"/>
</g>
<circle cx="83.8" cy="118.2" r=".5" fill="#004000" stroke="#004000" stroke-width=".4"/>
<path d="M59.7 113.1l1.3 2.5h-2.5zM59.7 113.1v5.1M81.3 146.1h5.1M82.6 147.4h2.5M83.6 148.6h.5M83.9 143.6v2.5" fill="none" stroke="#004000" stroke-width=".4"/>
<g font-size="3.6" fill="#fff">
<text x="107.4" y="55.7">www.TheEngineeringProjects.com</text>
<text x="108.7" y="148.4">www.TheEngineeringProjects.com</text>
</g>
<g font-size="3.4">
<text x="160.6" y="33.8">ARD1</text>
<text x="204.4" y="34.8">ARDUNO_ALICI</text>
<text x="71" y="116.3">R1</text>
<text x="161.9" y="126.6">ARD2</text>
</g>
<g font-size="2.8" fill="#fff">
<text x="102.5" y="67.4">ON</text>
<text x="133.8" y="74.1">ANALOG IN</text>
<text x="102.9" y="86.5">Reset BTN</text>
<text x="103.8" y="160.2">ON</text>
<text x="135.1" y="166.8">ANALOG IN</text>
<text x="104.2" y="179.2">Reset BTN</text>
</g>
<g font-size="2.7" fill="#fff">
<text x="129.1" y="45.9" transform="rotate(-90 129.1 45.9)">~</text>
<text x="139.2" y="44.9" transform="rotate(-90 139.2 44.9)">~</text>
<text x="141.5" y="43.1" transform="rotate(-90 141.5 43.1)">~</text>
<text x="147.1" y="44.9" transform="rotate(-90 147.1 44.9)">~</text>
<text x="124" y="51.5" transform="rotate(-90 124 51.5)">~</text>
<text x="126.4" y="49" transform="rotate(-90 126.4 49)">~</text>
<text x="140.5" y="137.6" transform="rotate(-90 140.5 137.6)">~</text>
<text x="142.8" y="135.8" transform="rotate(-90 142.8 135.8)">~</text>
<text x="148.4" y="137.6" transform="rotate(-90 148.4 137.6)">~</text>
<text x="127.7" y="141.7" transform="rotate(-90 127.7 141.7)">~</text>
<text x="130.3" y="138.6" transform="rotate(-90 130.3 138.6)">~</text>
<text x="125.2" y="144.2" transform="rotate(-90 125.2 144.2)">~</text>
</g>
<g font-size="2.4">
<text x="208.3" y="8.4">A</text>
<text x="208.3" y="13.4">B</text>
<text x="208.3" y="18.5">C</text>
<text x="208.3" y="23.6">D</text>
<text x="117.8" y="30.3" transform="rotate(-90 117.8 30.3)">13</text>
<text x="120.3" y="30.3" transform="rotate(-90 120.3 30.3)">12</text>
<text x="122.8" y="30.3" transform="rotate(-90 122.8 30.3)">11</text>
<text x="125.4" y="30.3" transform="rotate(-90 125.4 30.3)">10</text>
<text x="127.9" y="30.3" transform="rotate(-90 127.9 30.3)">9</text>
<text x="130.2" y="30.3" transform="rotate(-90 130.2 30.3)">8</text>
<text x="135.5" y="30.3" transform="rotate(-90 135.5 30.3)">7</text>
<text x="138.1" y="30.3" transform="rotate(-90 138.1 30.3)">6</text>
<text x="140.6" y="30.3" transform="rotate(-90 140.6 30.3)">5</text>
<text x="143.2" y="30.3" transform="rotate(-90 143.2 30.3)">4</text>
<text x="145.7" y="30.3" transform="rotate(-90 145.7 30.3)">3</text>
<text x="148.2" y="30.3" transform="rotate(-90 148.2 30.3)">2</text>
<text x="150.8" y="30.3" transform="rotate(-90 150.8 30.3)">1</text>
<text x="153.3" y="30.3" transform="rotate(-90 153.3 30.3)">0</text>
<text x="113.8" y="39.7" transform="rotate(-90 113.8 39.7)">AREF</text>
<text x="141.7" y="41.2" transform="rotate(-90 141.7 41.2)">PD5/T1</text>
<text x="160.5" y="36.8">ARDUINO UNO</text>
<text x="205.8" y="38.8">RXD</text>
<text x="118.9" y="42.9" transform="rotate(-90 118.9 42.9)">PB5/SCK</text>
<text x="121.4" y="43.8" transform="rotate(-90 121.4 43.8)">PB4/MISO</text>
<text x="126.5" y="47.6" transform="rotate(-90 126.5 47.6)">PB2/SS/OC1B</text>
<text x="129" y="44.3" transform="rotate(-90 129 44.3)">PB1/OC1A</text>
<text x="136.6" y="43.3" transform="rotate(-90 136.6 43.3)">PD7/AIN1</text>
<text x="139.2" y="43.3" transform="rotate(-90 139.2 43.3)">PD6/AIN0</text>
<text x="144.3" y="46.1" transform="rotate(-90 144.3 46.1)">PD4/T0/XCK</text>
<text x="146.8" y="43.3" transform="rotate(-90 146.8 43.3)">PD3/INT1</text>
<text x="149.3" y="43.3" transform="rotate(-90 149.3 43.3)">PD2/INT0</text>
<text x="205.8" y="43.9">TXD</text>
<text x="123.9" y="50.1" transform="rotate(-90 123.9 50.1)">PB3/MOSI/OC2A</text>
<text x="131.3" y="49.5" transform="rotate(-90 131.3 49.5)">PB0/ICP1/CLKO</text>
<text x="205.8" y="49">RTS</text>
<text x="205.8" y="54">CTS</text>
<text x="122.2" y="84.1" transform="rotate(-90 122.2 84.1)">RESET</text>
<text x="127.2" y="84.1" transform="rotate(-90 127.2 84.1)">VCC</text>
<text x="129.8" y="84.1" transform="rotate(-90 129.8 84.1)">GND</text>
<text x="140.5" y="84.3" transform="rotate(-90 140.5 84.3)">PC0/ADC0</text>
<text x="143" y="84.3" transform="rotate(-90 143 84.3)">PC1/ADC1</text>
<text x="145.5" y="84.3" transform="rotate(-90 145.5 84.3)">PC2/ADC2</text>
<text x="148.1" y="84.3" transform="rotate(-90 148.1 84.3)">PC3/ADC3</text>
<text x="150.6" y="84.3" transform="rotate(-90 150.6 84.3)">PC4/ADC4/SDA</text>
<text x="153.2" y="84.3" transform="rotate(-90 153.2 84.3)">PC5/ADC5/SCL</text>
<text x="139.4" y="90.7" transform="rotate(-90 139.4 90.7)">A0</text>
<text x="141.9" y="90.7" transform="rotate(-90 141.9 90.7)">A1</text>
<text x="144.4" y="90.7" transform="rotate(-90 144.4 90.7)">A2</text>
<text x="147" y="90.7" transform="rotate(-90 147 90.7)">A3</text>
<text x="149.5" y="90.7" transform="rotate(-90 149.5 90.7)">A4</text>
<text x="152.1" y="90.7" transform="rotate(-90 152.1 90.7)">A5</text>
<text x="71" y="121.3">10k</text>
<text x="119" y="122.9" transform="rotate(-90 119 122.9)">13</text>
<text x="121.6" y="123" transform="rotate(-90 121.6 123)">12</text>
<text x="124.1" y="123" transform="rotate(-90 124.1 123)">11</text>
<text x="126.7" y="122.9" transform="rotate(-90 126.7 122.9)">10</text>
<text x="129.2" y="122.9" transform="rotate(-90 129.2 122.9)">9</text>
<text x="131.5" y="123" transform="rotate(-90 131.5 123)">8</text>
<text x="136.8" y="123" transform="rotate(-90 136.8 123)">7</text>
<text x="139.4" y="122.9" transform="rotate(-90 139.4 122.9)">6</text>
<text x="141.9" y="122.9" transform="rotate(-90 141.9 122.9)">5</text>
<text x="144.4" y="122.9" transform="rotate(-90 144.4 122.9)">4</text>
<text x="147" y="123" transform="rotate(-90 147 123)">3</text>
<text x="149.5" y="123" transform="rotate(-90 149.5 123)">2</text>
<text x="152.1" y="122.9" transform="rotate(-90 152.1 122.9)">1</text>
<text x="154.6" y="122.9" transform="rotate(-90 154.6 122.9)">0</text>
<text x="161.8" y="129.5">ARDUINO UNO</text>
<text x="34.3" y="134.1">RXD</text>
<text x="115" y="132.4" transform="rotate(-90 115 132.4)">AREF</text>
<text x="120.1" y="135.6" transform="rotate(-90 120.1 135.6)">PB5/SCK</text>
<text x="122.7" y="136.6" transform="rotate(-90 122.7 136.6)">PB4/MISO</text>
<text x="130.3" y="137" transform="rotate(-90 130.3 137)">PB1/OC1A</text>
<text x="137.9" y="136.1" transform="rotate(-90 137.9 136.1)">PD7/AIN1</text>
<text x="140.5" y="136.1" transform="rotate(-90 140.5 136.1)">PD6/AIN0</text>
<text x="143" y="133.9" transform="rotate(-90 143 133.9)">PD5/T1</text>
<text x="148.1" y="136" transform="rotate(-90 148.1 136)">PD3/INT1</text>
<text x="150.6" y="136" transform="rotate(-90 150.6 136)">PD2/INT0</text>
<text x="34.3" y="139.2">TXD</text>
<text x="125.2" y="142.9" transform="rotate(-90 125.2 142.9)">PB3/MOSI/OC2A</text>
<text x="127.8" y="140.4" transform="rotate(-90 127.8 140.4)">PB2/SS/OC1B</text>
<text x="132.6" y="142.3" transform="rotate(-90 132.6 142.3)">PB0/ICP1/CLKO</text>
<text x="145.5" y="138.8" transform="rotate(-90 145.5 138.8)">PD4/T0/XCK</text>
<text x="34.3" y="144.3">RTS</text>
<text x="34.3" y="149.3">CTS</text>
<text x="123.4" y="176.8" transform="rotate(-90 123.4 176.8)">RESET</text>
<text x="128.5" y="176.8" transform="rotate(-90 128.5 176.8)">VCC</text>
<text x="131.1" y="176.8" transform="rotate(-90 131.1 176.8)">GND</text>
<text x="141.7" y="177" transform="rotate(-90 141.7 177)">PC0/ADC0</text>
<text x="144.3" y="177" transform="rotate(-90 144.3 177)">PC1/ADC1</text>
<text x="146.8" y="177" transform="rotate(-90 146.8 177)">PC2/ADC2</text>
<text x="149.3" y="177" transform="rotate(-90 149.3 177)">PC3/ADC3</text>
<text x="151.9" y="177" transform="rotate(-90 151.9 177)">PC4/ADC4/SDA</text>
<text x="154.4" y="177" transform="rotate(-90 154.4 177)">PC5/ADC5/SCL</text>
<text x="140.6" y="183.4" transform="rotate(-90 140.6 183.4)">A0</text>
<text x="143.1" y="183.4" transform="rotate(-90 143.1 183.4)">A1</text>
<text x="145.7" y="183.4" transform="rotate(-90 145.7 183.4)">A2</text>
<text x="148.2" y="183.4" transform="rotate(-90 148.2 183.4)">A3</text>
<text x="150.7" y="183.4" transform="rotate(-90 150.7 183.4)">A4</text>
<text x="153.3" y="183.4" transform="rotate(-90 153.3 183.4)">A5</text>
</g>
<g font-size="2.4" fill="#fff">
<text x="151.9" y="46.8" transform="rotate(-90 151.9 46.8)">TX PD1/TXD</text>
<text x="154.4" y="46.9" transform="rotate(-90 154.4 46.9)">RX PD0/RXD</text>
<text x="153.2" y="139.5" transform="rotate(-90 153.2 139.5)">TX PD1/TXD</text>
<text x="155.7" y="139.6" transform="rotate(-90 155.7 139.6)">RX PD0/RXD</text>
</g>
<g font-size="1.7" fill="#fff">
<text x="136" y="62.8" transform="rotate(-180 136 62.8)">1121</text>
<text x="144.2" y="61.5" transform="rotate(-180 144.2 61.5)">ATMEGA328P-PU</text>
<text x="137.2" y="155.6" transform="rotate(-180 137.2 155.6)">1121</text>
<text x="145.5" y="154.3" transform="rotate(-180 145.5 154.3)">ATMEGA328P-PU</text>
</g>
</svg>
